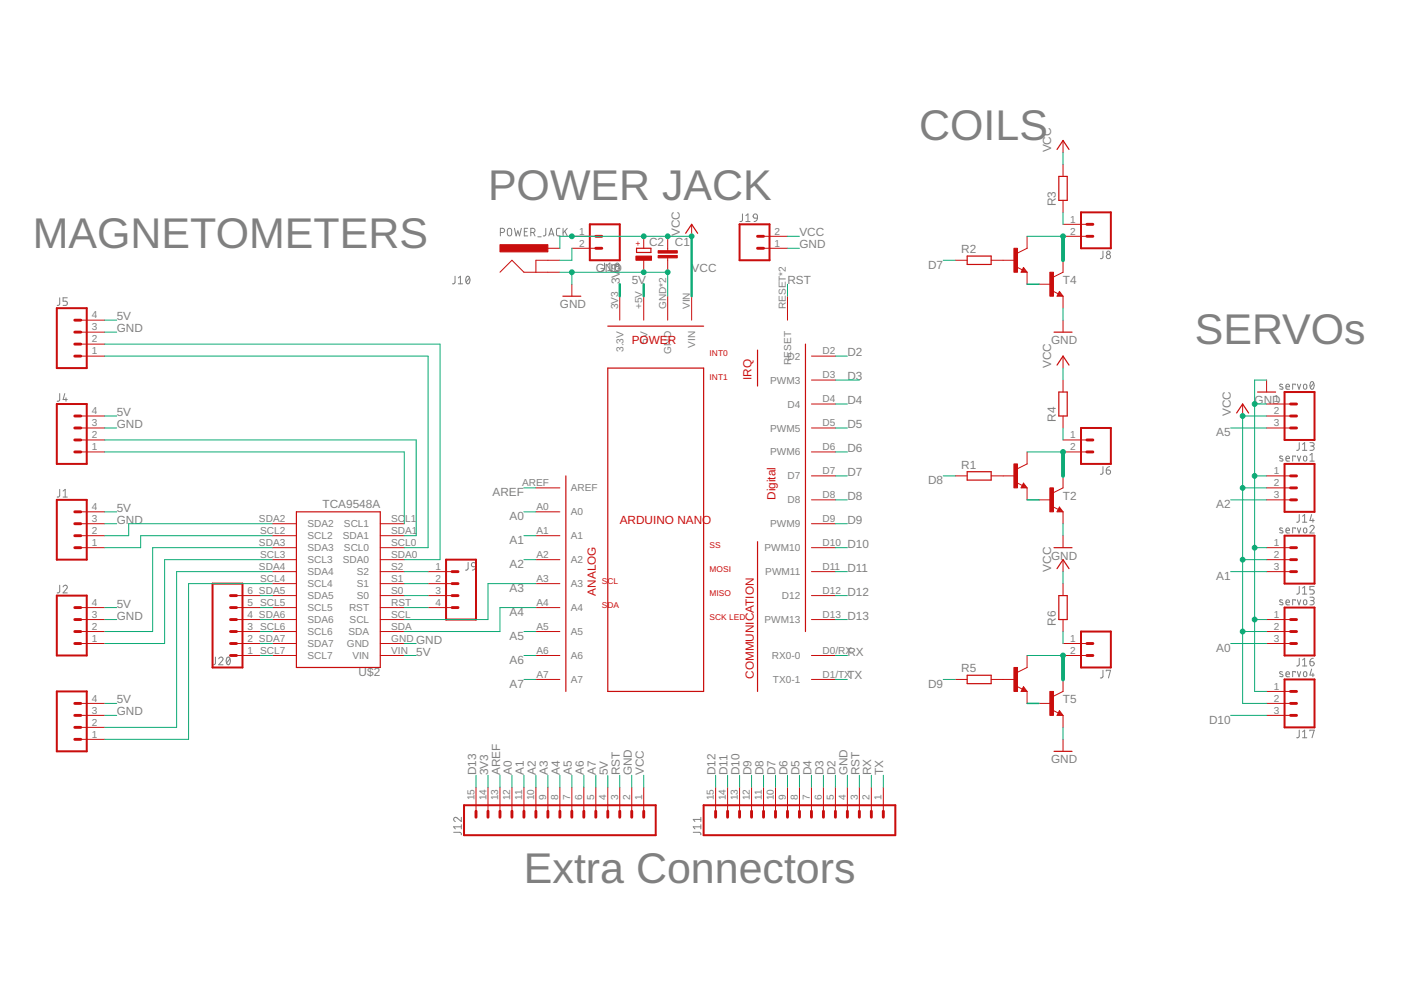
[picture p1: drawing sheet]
<svg xmlns="http://www.w3.org/2000/svg" width="297mm" height="210mm" viewBox="0 0 297 210" stroke-linecap="round" stroke-linejoin="round" font-family="sans-serif">
<g fill="none" stroke="#808080" stroke-width=".21">
<path d="M96.5 58.6l-.1 1.4-.5 .2M97.2 58.9l.4-.3v1.6M99 58.7l.2-.1a.93 .93 0 0 1 0 1.6 .98 .98 0 0 1-.2-1.5zM99.5 58.9l-.7 .9M106.1 49.3h.4a.44 .44 0 0 0 .5-.4 .44 .44 0 0 0-.5-.5h-.4v1.6M107.7 48.5l.3-.1 .4 .1 .1 1.1a.46 .46 0 0 1-.5 .4 .46 .46 0 0 1-.4-.4zM109.1 48.4l.3 1.6 .4-1.1 .4 1.1 .3-1.6M111.2 49.1h.5M111.9 48.4h-.7v1.6h.7M112.5 49.3h.5a.44 .44 0 0 0 .4-.4 .44 .44 0 0 0-.4-.5h-.5v1.6M113.1 49.3l.3 .7M114 50.2h.7"/>
<path d="M115.7 48.4v1.4l-.5 .2M116.4 50l.5-1.6 .5 1.6M116.5 49.6h.8M118.7 48.4h-.5l-.2 .4v1l.2 .2h.5M119.4 48.4v1.6M119.7 49l.6 1M120.3 48.4l-.9 1M128.2 55.8l-.1 1.4-.5 .2M128.9 57.4h.9M128.9 56.1l.4-.3v1.6M157.4 45.4v1.4l-.5 .2M158.1 47h.9"/>
<path d="M158.1 45.7l.5-.3v1.6M159.8 45.5l.3-.1 .4 .1 .1 .7-.8-.1-.1-.3zM160.6 46.2l-.1 .5-.6 .3M233.8 53.2v1.4l-.5 .2M12.7 63.1l-.1 1.4-.5 .2M14.3 63.1h-.9v.8h.5a.45 .45 0 0 1 .4 .4 .45 .45 0 0 1-.4 .4h-.5M97.2 60.2h.9M12.7 83.4l-.1 1.5-.5 .2M13.7 83.4l-.3 1.3h.9M14 84.3v.8M233.8 98.9v1.4l-.2 .2-.3 .1M234.5 99.7h.6a.45 .45 0 0 1 .4 .5 .45 .45 0 0 1-.5 .4 .45 .45 0 0 1-.5-.5z"/>
<path d="M235.3 98.9l-.5 .2-.3 .6M271.9 81.5l-.4-.1-.2 .3 .7 .5v.2l-.2 .1-.5-.1M271.9 96.8l-.5-.1-.1 .2 .7 .5v.2l-.2 .2-.5-.1M272.6 82h.8a.39 .39 0 0 0-.3-.5 .39 .39 0 0 0-.5 .3l.1 .6 .7 .1M272.6 97.2h.8a.38 .38 0 0 0-.3-.5 .38 .38 0 0 0-.5 .3l.1 .7 .7 .1M274.6 81.6v-.2h-.5v1.1M274.6 96.9v-.2h-.5v1.1M275.1 81.4l.3 1.1 .4-1.1M275.1 96.7l.3 1.1 .4-1.1M275.5 93.9l-.1 1.3-.2 .3h-.3M276.2 95.5h.9M276.2 94.2l.4-.3v1.6"/>
<path d="M276.5 81.6h.5l.1 .6a.36 .36 0 0 1-.4 .3 .36 .36 0 0 1-.3-.3zM276.5 96.8h.5l.1 .6a.36 .36 0 0 1-.4 .4 .36 .36 0 0 1-.3-.4zM277.7 93.9h.6a.36 .36 0 0 1 .3 .3 .36 .36 0 0 1-.3 .4h-.4M277.7 97.8h.9M277.7 96.5l.5-.4v1.7M277.9 81l.3-.1a.95 .95 0 0 1 0 1.6 1.04 1.04 0 0 1-.3-1.5zM278.2 94.6a.46 .46 0 0 1 .4 .4 .46 .46 0 0 1-.4 .5h-.5M278.5 81.3l-.7 .9M12.7 103.8l-.1 1.4-.2 .2h-.3M13.4 105.4h.9M13.4 104.1l.4-.3v1.6M99.3 119.3l-.1 1.3-.5 .3"/>
<path d="M100.1 119.4l.3-.1 .3 .1 .2 .8-.8-.1-.2-.4zM271.9 112h-.5l-.1 .2 .7 .4v.3l-.2 .1-.5-.1M272.6 112.5h.8a.38 .38 0 0 0-.3-.6 .38 .38 0 0 0-.5 .4l.1 .6 .7 .1M274.6 112.1v-.2h-.5v1.1M275.1 111.9l.3 1.1 .4-1.1M275.5 109.1l-.1 1.4-.2 .2h-.3M276.2 109.5l.4-.4v1.6M276.2 110.7h.9M276.5 112h.5l.1 .6a.36 .36 0 0 1-.4 .4 .36 .36 0 0 1-.3-.4zM277.7 111.7a.44 .44 0 0 1 .7-.3 .44 .44 0 0 1 .1 .7l-.8 .9h.9M278.1 109.1l-.4 1.3h.9M278.4 110v.7"/>
<path d="M12.7 124.1l-.1 1.4-.5 .2M13.4 124.4a.44 .44 0 0 1 .6-.3 .44 .44 0 0 1 .1 .7l-.7 .9h.9M45.7 139.3v1.4l-.6 .2M46.4 139.7a.45 .45 0 0 1 .6-.4 .45 .45 0 0 1 .2 .7l-.8 .9h.9M48.2 139.4l.2-.1a.97 .97 0 0 1 0 1.6 1.03 1.03 0 0 1-.2-1.5zM48.8 139.7l-.8 .9M100.9 120.2l-.3 .5-.5 .2M271.9 127.3l-.5-.1-.1 .2 .7 .5v.2l-.2 .1-.5-.1M272.6 127.7h.8a.38 .38 0 0 0-.3-.5 .38 .38 0 0 0-.5 .3l.1 .7h.7M274.6 127.3v-.1h-.5v1M275.1 127.2l.3 1 .4-1M275.5 124.3l-.1 1.4-.5 .3"/>
<path d="M275.5 139.6l-.1 1.4-.5 .2M276.2 124.7l.4-.4v1.7M276.2 139.9l.4-.3v1.6M276.2 126h.9M276.5 127.3h.5l.1 .6a.36 .36 0 0 1-.4 .3 .36 .36 0 0 1-.3-.3zM277.7 126.6h.6a.36 .36 0 0 1 .3 .4 .36 .36 0 0 1-.3 .3h-.4M278.2 127.3a.46 .46 0 0 1 .4 .5 .46 .46 0 0 1-.4 .4h-.5M278.4 139.6l-.4 .1-.3 .6M278.6 124.3h-.9v.8h.6a.46 .46 0 0 1 .3 .4 .46 .46 0 0 1-.3 .5h-.6M233.8 142.1v1.4l-.5 .2M234.5 142.3v-.2h1l-.5 1.6M271.9 142.5l-.4-.1-.2 .2 .7 .5v.3l-.2 .1-.5-.1"/>
<path d="M272.6 142.9h.8a.39 .39 0 0 0-.3-.5 .39 .39 0 0 0-.5 .3l.1 .7 .7 .1M274.6 142.6v-.2h-.5v1.1M275.1 142.4l.3 1.1 .4-1.1M275.5 154.8l-.1 1.4-.5 .2M276.2 155.2l.4-.4v1.6M276.2 141.2h.9M276.2 156.4h.9M276.5 142.5h.5l.1 .6a.36 .36 0 0 1-.4 .4 .36 .36 0 0 1-.3-.4zM277.7 140.3h.6a.45 .45 0 0 1 .3 .5 .45 .45 0 0 1-.4 .4 .45 .45 0 0 1-.5-.5zM277.7 155v-.2h.9l-.4 1.6M278.1 141.9l-.4 1.2h.9M278.4 142.7v.8"/>
<path d="M96.2 176.5h1.4l.2 .2v.3M97.8 173.3v.9l-.9-.8a.44 .44 0 0 0-.7 .2 .44 .44 0 0 0 .3 .6M97.8 175.3h-1.6l.3 .4M97.8 174.9v.8M147 176.5h1.4l.2 .5M148.6 173.3v.9M148.6 174.9v.8M148.6 175.3h-1.6l.3 .4M148.6 173.7h-1.6l.3 .5"/>
<circle cx="130.9" cy="56.1" r=".36"/>
<circle cx="130.9" cy="56.9" r=".46"/>
<circle cx="235" cy="54.4" r=".46"/>
<circle cx="235" cy="53.6" r=".37"/>
</g>
<g fill="none" stroke="#c90d0c" stroke-width=".42">
<path d="M125.1 47.6h6.3v7.6h-6.3zM156.8 47.6h6.4v7.6h-6.4zM229.2 45h6.3v7.6h-6.3zM12 65.3h6.4v12.7h-6.4zM12 85.7h6.4v12.7h-6.4zM229.2 90.7h6.3v7.7h-6.3zM272.4 98.4h6.3v10.1h-6.3zM272.4 83.1h6.3v10.2h-6.3zM12 106h6.4v12.7h-6.4zM94.6 118.7h6.3v12.7h-6.3zM272.4 113.6h6.3v10.1h-6.3zM12 126.3h6.4v12.7h-6.4z"/>
<path d="M45.1 123.7h6.3v17.8h-6.3zM229.2 133.9h6.3v7.6h-6.3zM272.4 128.8h6.3v10.2h-6.3zM12 146.6h6.4v12.7h-6.4zM272.4 144.1h6.3v10.1h-6.3zM98.4 170.7h40.6v6.4h-40.6zM149.2 170.7h40.6v6.4h-40.6z"/>
</g>
<g fill="none" stroke="#c90d0c" stroke-width=".61">
<path d="M126.3 50.1h1.3M126.3 52.6h1.3M160.6 50.1h1.3M160.6 52.6h1.3M230.4 50.1h1.3M230.4 47.6h1.3M15.9 70.4h1.2M15.9 73h1.2M15.9 75.5h1.2M15.9 67.9h1.2M15.9 90.7h1.2M15.9 93.3h1.2"/>
<path d="M15.9 95.8h1.2M15.9 88.2h1.2M230.4 93.3h1.3M230.4 95.8h1.3M273.6 90.7h1.3M273.6 88.2h1.3M273.6 85.7h1.3M15.9 111h1.2M15.9 113.6h1.2M15.9 116.1h1.2M15.9 108.5h1.2M273.6 116.1h1.3"/>
<path d="M273.6 106h1.3M273.6 103.4h1.3M273.6 100.9h1.3M273.6 118.7h1.3M15.9 131.4h1.2M15.9 133.9h1.2M15.9 136.4h1.2M15.9 128.8h1.2M48.9 131.4h1.2M48.9 133.9h1.2M48.9 136.4h1.2M48.9 128.8h1.2"/>
<path d="M48.9 139h1.2M48.9 126.3h1.2M95.8 128.8h1.3M95.8 121.2h1.3M95.8 126.3h1.3M95.8 123.7h1.3M230.4 136.4h1.3M230.4 139h1.3M273.6 131.4h1.3M273.6 133.9h1.3M273.6 136.4h1.3M273.6 121.2h1.3"/>
<path d="M15.9 151.7h1.2M15.9 154.2h1.2M15.9 156.8h1.2M15.9 149.1h1.2M273.6 151.7h1.3M273.6 149.1h1.3M273.6 146.6h1.3M100.9 172v1.3M103.5 172v1.3M106 172v1.3M108.5 172v1.3M111.1 172v1.3"/>
<path d="M113.6 172v1.3M116.2 172v1.3M118.7 172v1.3M121.2 172v1.3M123.8 172v1.3M126.3 172v1.3M128.9 172v1.3M131.4 172v1.3M133.9 172v1.3M136.5 172v1.3M151.7 172v1.3M154.3 172v1.3"/>
<path d="M156.8 172v1.3M159.3 172v1.3M161.9 172v1.3M164.4 172v1.3M167 172v1.3M169.5 172v1.3M172 172v1.3M174.6 172v1.3M177.1 172v1.3M179.7 172v1.3M182.2 172v1.3M184.7 172v1.3"/>
<path d="M187.3 172v1.3"/>
</g>
<g fill="none" stroke="#c90d0c" stroke-width=".21">
<path d="M225.4 29.8v2.5M225.4 34.9v2.5M106 57.7l2.5-2.5 2.6 2.5h7.6M116.2 52.6h2.5M118.7 55.2h-5.1v2.5M121.2 50.1h5.1M121.2 52.6h5.1M136.5 50.1v2.5M136.5 55.2v2.5M141.6 50.1v3M141.6 54.7v3M146.6 47.6v2.5"/>
<path d="M161.9 50.1h5.1M161.9 52.6h5.1M202.5 55.2h2.6M210.1 55.2h5.1M215.5 56.6l1.2 .6M217 56.7l.8 1h-1.3zM217.8 50.1v2.5l-2.1 1.1M217.8 57.7v2.6M225.4 47.6h5M225.4 50.1h5M225.4 42.5v2.5M225.4 55.2v2.5l-2 1"/>
<path d="M17.1 75.5h5.1M17.1 73h5.1M17.1 70.4h5.1M17.1 67.9h5.1M121.2 60.3v2.5M131.4 62.8v5.1M136.5 62.8v5.1M141.6 62.8v5.1M146.6 62.8v5.1M167 62.8v5.1M172 75.5h5.1M220.3 60.3h2.5"/>
<path d="M223.1 61.7l1.3 .6M224.6 61.8l.8 1h-1.3zM225.4 62.8v2.5M225.4 67.9v2.5M225.4 75.5v2.5M17.1 95.8h5.1M17.1 93.3h5.1M17.1 90.7h5.1M17.1 88.2h5.1M172 95.8h5.1M172 90.7h5.1M172 85.7h5.1"/>
<path d="M172 80.6h5.1M217.8 95.8v2.6l-2.1 1M225.4 95.8h5M225.4 93.3h5M225.4 80.6v2.5M225.4 88.2v2.5M263.5 85.7v2.5M268.5 90.7h5.1M268.5 88.2h5.1M268.5 85.7h5.1M268.5 80.6v2.5M17.1 116.1h5.1"/>
<path d="M17.1 113.6h5.1M17.1 111h5.1M17.1 108.5h5.1M57.8 116.1h5M57.8 113.6h5M57.8 111h5M57.8 118.7h5M80.6 116.1h5.1M80.6 113.6h5.1M80.6 111h5.1M80.6 118.7h5.1M113.6 113.6h5.1"/>
<path d="M113.6 108.5h5.1M113.6 103.4h5.1M113.6 118.7h5.1M172 116.1h5.1M172 111h5.1M172 106h5.1M172 100.9h5.1M202.5 100.9h2.6M210.1 100.9h5.1M215.5 102.3l1.2 .6M217 102.4l.8 1h-1.3zM217.8 103.4v2.6"/>
<path d="M220.3 106h2.5M223.1 107.4l1.3 .6M224.6 107.5l.8 1h-1.3zM225.4 100.9v2.5l-2 1.1M225.4 108.5v2.5M225.4 113.6v2.5M225.4 118.7v2.5M268.5 116.1h5.1M268.5 106h5.1M268.5 103.4h5.1M268.5 100.9h5.1M268.5 118.7h5.1"/>
<path d="M17.1 136.4h5.1M17.1 133.9h5.1M17.1 131.4h5.1M17.1 128.8h5.1M50.1 136.4h5.1M50.1 133.9h5.1M50.1 131.4h5.1M50.1 128.8h5.1M50.1 139h5.1M50.1 126.3h5.1M57.8 136.4h5M57.8 133.9h5"/>
<path d="M57.8 131.4h5M57.8 128.8h5M57.8 139h5M57.8 121.2h5M57.8 123.7h5M57.8 126.3h5M80.6 136.4h5.1M80.6 133.9h5.1M80.6 131.4h5.1M80.6 128.8h5.1M80.6 139h5.1M80.6 121.2h5.1"/>
<path d="M80.6 123.7h5.1M80.6 126.3h5.1M90.8 128.8h5M90.8 121.2h5M90.8 123.7h5M90.8 126.3h5M113.6 133.9h5.1M113.6 128.8h5.1M113.6 139h5.1M113.6 123.7h5.1M172 131.4h5.1M172 139h5.1"/>
<path d="M172 121.2h5.1M172 126.3h5.1M217.8 139v2.5l-2.1 1M225.4 136.4h5M225.4 123.7v2.6M225.4 131.4v2.5M225.4 139h5M268.5 136.4h5.1M268.5 133.9h5.1M268.5 131.4h5.1M268.5 121.2h5.1M17.1 156.8h5.1"/>
<path d="M17.1 154.2h5.1M17.1 151.7h5.1M17.1 149.1h5.1M113.6 144.1h5.1M172 144.1h5.1M202.5 144.1h2.6M210.1 144.1h5.1M215.5 145.5l1.2 .6M217 145.6l.8 1h-1.3zM217.8 146.6v2.5M220.3 149.1h2.5M223.1 150.6l1.3 .6"/>
<path d="M224.6 150.7l.8 1h-1.3zM225.4 144.1v2.5l-2 1M225.4 151.7v2.5M225.4 156.8v2.5M268.5 151.7h5.1M268.5 149.1h5.1M268.5 146.6h5.1M100.9 166.9v5.1M103.5 166.9v5.1M106 166.9v5.1M108.5 166.9v5.1M111.1 166.9v5.1"/>
<path d="M113.6 166.9v5.1M116.2 166.9v5.1M118.7 166.9v5.1M121.2 166.9v5.1M123.8 166.9v5.1M126.3 166.9v5.1M128.9 166.9v5.1M131.4 166.9v5.1M133.9 166.9v5.1M136.5 166.9v5.1M151.7 166.9v5.1M154.3 166.9v5.1"/>
<path d="M156.8 166.9v5.1M159.3 166.9v5.1M161.9 166.9v5.1M164.4 166.9v5.1M167 166.9v5.1M169.5 166.9v5.1M172 166.9v5.1M174.6 166.9v5.1M177.1 166.9v5.1M179.7 166.9v5.1M182.2 166.9v5.1M184.7 166.9v5.1"/>
<path d="M187.3 166.9v5.1"/>
</g>
<g fill="none" stroke="#c90d0c" stroke-width=".25">
<path d="M224.1 31.7l1.3-1.9 1.3 1.9M224.5 37.4h1.8v5.1h-1.8zM135 52.6h3v.9h-3zM145.4 49.5l1.2-1.9 1.3 1.9M205.1 54.3h5v1.8h-5zM217 57.2l.1 .3h-.4l.3-.5 .5 .6h-.8M119.3 62.8h3.8M128.9 69.2h20.3M128.9 78h20.3v68.6h-20.3zM160.6 74.2v7.7M170.8 73v60.9M223.5 70.4h3.8"/>
<path d="M224.1 77.4l1.3-1.9 1.3 1.9M224.6 62.3l.1 .2h-.3l.2-.5 .5 .7h-.7M224.5 83.1h1.8v5.1h-1.8zM262.2 87.6l1.3-1.9 1.2 1.9M266.6 83.1h3.8M62.8 108.5h17.8v33h-17.8zM120 100.9v45.7M160.6 114.9v31.7M205.1 100h5v1.8h-5zM217 102.9l.1 .3h-.4l.3-.5 .5 .6h-.8M223.5 116.1h3.8M224.6 108l.1 .3h-.3l.2-.5 .5 .6h-.7"/>
<path d="M224.1 120.6l1.3-1.9 1.3 1.9M224.5 126.3h1.8v5.1h-1.8zM205.1 143.2h5v1.7h-5zM217 146.1l.1 .2h-.4l.3-.5 .5 .7h-.8M223.5 159.3h3.8M224.6 151.2l.1 .2h-.3l.2-.5 .5 .7h-.7"/>
</g>
<g fill="#c90d0c" stroke="#c90d0c" stroke-width=".21">
<path d="M222.6 57.7h.8v5.1h-.8z"/>
<path d="M215 52.6h.7v5.1h-.7z"/>
<path d="M106 51.9h10.2v1.5h-10.2z"/>
<path d="M222.6 103.4h.8v5.1h-.8z"/>
<path d="M215 98.4h.7v5h-.7z"/>
<path d="M222.6 146.6h.8v5.1h-.8z"/>
<path d="M215 141.5h.7v5.1h-.7z"/>
<path d="M139.5 54.2h4.1v.5h-4.1z"/>
<path d="M139.5 53.1h4.1v.6h-4.1z"/>
<path d="M134.8 54.3h3.3v.9h-3.3z"/>
</g>
<g fill="none" stroke="#0dab76" stroke-width=".21">
<path d="M225.4 32.3v2.6M118.7 57.7h22.9v5.1M121.2 52.6v2.6h-2.5M121.2 57.7v2.6M146.6 50.1h-27.9v2.5M167 52.6h2.5M167 50.1h2.5M200 55.2h2.5M217.8 50.1h7.6M225.4 45v2.6M22.2 70.4h2.5M22.2 75.5h68.6v40.6h-5.1"/>
<path d="M22.2 67.9h2.5M22.2 73h71.1v45.7h-7.6M167 60.3v2.5M177.1 75.5h2.6M225.4 65.3v2.6M225.4 78v2.6M22.2 90.7h2.5M22.2 88.2h2.5M22.2 93.3h66v20.3h-2.5M22.2 95.8h63.5v15.2M177.1 90.7h2.6M177.1 85.7h2.6"/>
<path d="M177.1 80.6h5.1M177.1 95.8h2.6M217.8 95.8h7.6M225.4 90.7v2.6M260.9 90.7h7.6M266 85.7h2.5M268.5 80.6h-2.5v66h2.5M268.5 88.2h-5v60.9h5M22.2 111h2.5M22.2 108.5h2.5M57.8 118.7h-22.9v17.7h-12.7M57.8 111h-30.5v2.6h-5.1"/>
<path d="M57.8 113.6h-28v2.5h-7.6M57.8 116.1h-25.4v17.8h-10.2M111.1 108.5h2.5M111.1 118.7h2.5M111.1 113.6h2.5M111.1 103.4h2.5M177.1 111h2.6M177.1 100.9h2.6M177.1 116.1h2.6M177.1 106h2.6M200 100.9h2.5M225.4 111v2.6"/>
<path d="M260.9 106h7.6M263.5 118.7h5M263.5 103.4h5M266 100.9h2.5M266 116.1h2.5M22.2 131.4h2.5M22.2 128.8h2.5M55.2 136.4h2.6M55.2 131.4h2.6M55.2 139h2.6M55.2 128.8h2.6M55.2 133.9h2.6"/>
<path d="M55.2 126.3h2.6M57.8 123.7h-17.8v33.1h-17.8M57.8 121.2h-20.4v33h-15.2M85.7 136.4h2.5M85.7 139h2.5M85.7 128.8h5.1M85.7 123.7h5.1M85.7 121.2h5.1M85.7 126.3h5.1M111.1 139h2.5M111.1 133.9h2.5M113.6 123.7h-10.1v7.7h-17.8"/>
<path d="M113.6 128.8h-7.6v5.1h-20.3M177.1 131.4h2.6M177.1 139h2.6M177.1 121.2h2.6M177.1 126.3h2.6M217.8 139h7.6M225.4 121.2v2.5M225.4 133.9v2.5M260.9 136.4h7.6M260.9 121.2h7.6M263.5 133.9h5M266 131.4h2.5"/>
<path d="M22.2 151.7h2.5M22.2 149.1h2.5M111.1 144.1h2.5M177.1 144.1h2.6M200 144.1h2.5M225.4 154.2v2.6M260.9 151.7h7.6M100.9 164.4v2.5M103.5 164.4v2.5M106 164.4v2.5M108.5 164.4v2.5M111.1 164.4v2.5"/>
<path d="M113.6 164.4v2.5M116.2 164.4v2.5M118.7 164.4v2.5M121.2 164.4v2.5M123.8 164.4v2.5M126.3 164.4v2.5M128.9 164.4v2.5M131.4 164.4v2.5M133.9 164.4v2.5M136.5 164.4v2.5M151.7 164.4v2.5M154.3 164.4v2.5"/>
<path d="M156.8 164.4v2.5M159.3 164.4v2.5M161.9 164.4v2.5M164.4 164.4v2.5M167 164.4v2.5M169.5 164.4v2.5M172 164.4v2.5M174.6 164.4v2.5M177.1 164.4v2.5M179.7 164.4v2.5M182.2 164.4v2.5M184.7 164.4v2.5"/>
<path d="M187.3 164.4v2.5"/>
</g>
<g fill="#0dab76" stroke="#0dab76" stroke-width=".21">
<circle cx="121.2" cy="57.7" r=".51"/>
<circle cx="141.6" cy="57.7" r=".51"/>
<circle cx="136.5" cy="57.7" r=".51"/>
<circle cx="266" cy="100.9" r=".51"/>
<circle cx="266" cy="116.1" r=".51"/>
<circle cx="266" cy="131.4" r=".51"/>
<circle cx="266" cy="85.7" r=".51"/>
<circle cx="136.5" cy="50.1" r=".51"/>
<circle cx="146.6" cy="50.1" r=".51"/>
<circle cx="141.6" cy="50.1" r=".51"/>
<circle cx="121.2" cy="50.1" r=".51"/>
<circle cx="263.5" cy="103.4" r=".51"/>
<circle cx="263.5" cy="118.7" r=".51"/>
<circle cx="263.5" cy="133.9" r=".51"/>
<circle cx="263.5" cy="88.2" r=".51"/>
<circle cx="225.4" cy="50.1" r=".51"/>
<circle cx="225.4" cy="95.8" r=".51"/>
<circle cx="225.4" cy="139" r=".51"/>
</g>
<path d="M146.6 50.1v12.7M131.4 60.3v2.5M136.5 60.3v2.5" fill="none" stroke="#0dab76" stroke-width=".51"/>
<path d="M217.8 60.3h2.5M217.8 106h2.5M217.8 149.1h2.5" fill="none" stroke="#0dab76" stroke-width=".32"/>
<path d="M225.4 50.1v5.1M225.4 95.8v5.1M225.4 139v5.1" fill="none" stroke="#0dab76" stroke-width=".83"/>
<g font-size="9.1" fill="#808080">
<text x="194.9" y="29.8">COILS</text>
<text x="103.5" y="42.5">POWER JACK</text>
<text x="7" y="52.6">MAGNETOMETERS</text>
<text x="253.3" y="73">SERVOs</text>
<text x="111.1" y="187.2">Extra Connectors</text>
</g>
<g font-size="2.5" fill="#808080">
<text x="222.8" y="32.3" transform="rotate(-90 222.8 32.3)">VCC</text>
<text x="223.9" y="43.8" transform="rotate(-90 223.9 43.8)">R3</text>
<text x="137.6" y="52.2">C2</text>
<text x="143.1" y="52.3">C1</text>
<text x="144.1" y="50.1" transform="rotate(-90 144.1 50.1)">VCC</text>
<text x="169.5" y="52.6">GND</text>
<text x="169.5" y="50.1">VCC</text>
<text x="203.8" y="53.7">R2</text>
<text x="126.3" y="57.7">GND</text>
<text x="131.4" y="57.2" transform="rotate(-90 131.4 57.2)">3</text>
<text x="146.6" y="57.7">VCC</text>
<text x="196.8" y="57">D7</text>
<text x="118.7" y="65.3">GND</text>
<text x="131.4" y="60.3" transform="rotate(-90 131.4 60.3)">3V</text>
<text x="133.9" y="60.3">5V</text>
<text x="167" y="60.3">RST</text>
<text x="225.4" y="60.3">T4</text>
<text x="24.7" y="70.4">GND</text>
<text x="24.7" y="67.9">5V</text>
<text x="179.7" y="75.5">D2</text>
<text x="222.8" y="73">GND</text>
<text x="179.7" y="80.6">D3</text>
<text x="222.8" y="78" transform="rotate(-90 222.8 78)">VCC</text>
<text x="24.7" y="88.2">5V</text>
<text x="179.7" y="85.7">D4</text>
<text x="223.9" y="89.5" transform="rotate(-90 223.9 89.5)">R4</text>
<text x="260.9" y="88.2" transform="rotate(-90 260.9 88.2)">VCC</text>
<text x="266" y="85.7">GND</text>
<text x="24.7" y="90.7">GND</text>
<text x="179.7" y="90.7">D5</text>
<text x="179.7" y="95.8">D6</text>
<text x="257.9" y="92.5">A5</text>
<text x="179.7" y="100.9">D7</text>
<text x="203.8" y="99.4">R1</text>
<text x="68.4" y="107.7">TCA9548A</text>
<text x="104.4" y="105.2">AREF</text>
<text x="179.7" y="106">D8</text>
<text x="196.8" y="102.7">D8</text>
<text x="225.4" y="106">T2</text>
<text x="257.9" y="107.7">A2</text>
<text x="24.7" y="111.1">GND</text>
<text x="24.7" y="108.5">5V</text>
<text x="108" y="110.3">A0</text>
<text x="179.7" y="111.1">D9</text>
<text x="108" y="115.4">A1</text>
<text x="179.7" y="116.1">D10</text>
<text x="222.8" y="118.7">GND</text>
<text x="108" y="125.5">A3</text>
<text x="108" y="120.4">A2</text>
<text x="179.7" y="121.2">D11</text>
<text x="222.8" y="121.2" transform="rotate(-90 222.8 121.2)">VCC</text>
<text x="257.9" y="123">A1</text>
<text x="24.7" y="131.4">GND</text>
<text x="24.7" y="128.8">5V</text>
<text x="108" y="130.6">A4</text>
<text x="179.7" y="131.4">D13</text>
<text x="179.7" y="126.3">D12</text>
<text x="88.2" y="136.4">GND</text>
<text x="108" y="135.7">A5</text>
<text x="223.9" y="132.6" transform="rotate(-90 223.9 132.6)">R6</text>
<text x="76" y="143.3">U$2</text>
<text x="88.2" y="139">5V</text>
<text x="108" y="140.8">A6</text>
<text x="179.7" y="139">RX</text>
<text x="203.8" y="142.6">R5</text>
<text x="257.9" y="138.2">A0</text>
<text x="24.7" y="149.1">5V</text>
<text x="108" y="145.8">A7</text>
<text x="179.7" y="144.1">TX</text>
<text x="196.8" y="145.8">D9</text>
<text x="225.4" y="149.1">T5</text>
<text x="24.7" y="151.7">GND</text>
<text x="256.4" y="153.5">D10</text>
<text x="222.8" y="161.8">GND</text>
<text x="100.9" y="164.4" transform="rotate(-90 100.9 164.4)">D13</text>
<text x="103.5" y="164.4" transform="rotate(-90 103.5 164.4)">3V3</text>
<text x="106" y="164.4" transform="rotate(-90 106 164.4)">AREF</text>
<text x="108.6" y="164.4" transform="rotate(-90 108.6 164.4)">A0</text>
<text x="111.1" y="164.4" transform="rotate(-90 111.1 164.4)">A1</text>
<text x="113.6" y="164.4" transform="rotate(-90 113.6 164.4)">A2</text>
<text x="116.2" y="164.4" transform="rotate(-90 116.2 164.4)">A3</text>
<text x="118.7" y="164.4" transform="rotate(-90 118.7 164.4)">A4</text>
<text x="121.2" y="164.4" transform="rotate(-90 121.2 164.4)">A5</text>
<text x="123.8" y="164.4" transform="rotate(-90 123.8 164.4)">A6</text>
<text x="126.3" y="164.4" transform="rotate(-90 126.3 164.4)">A7</text>
<text x="128.9" y="164.4" transform="rotate(-90 128.9 164.4)">5V</text>
<text x="131.4" y="164.4" transform="rotate(-90 131.4 164.4)">RST</text>
<text x="133.9" y="164.4" transform="rotate(-90 133.9 164.4)">GND</text>
<text x="136.5" y="164.4" transform="rotate(-90 136.5 164.4)">VCC</text>
<text x="151.7" y="164.4" transform="rotate(-90 151.7 164.4)">D12</text>
<text x="154.3" y="164.4" transform="rotate(-90 154.3 164.4)">D11</text>
<text x="156.8" y="164.4" transform="rotate(-90 156.8 164.4)">D10</text>
<text x="159.3" y="164.4" transform="rotate(-90 159.3 164.4)">D9</text>
<text x="161.9" y="164.4" transform="rotate(-90 161.9 164.4)">D8</text>
<text x="164.4" y="164.4" transform="rotate(-90 164.4 164.4)">D7</text>
<text x="167" y="164.4" transform="rotate(-90 167 164.4)">D6</text>
<text x="169.5" y="164.4" transform="rotate(-90 169.5 164.4)">D5</text>
<text x="172" y="164.4" transform="rotate(-90 172 164.4)">D4</text>
<text x="174.6" y="164.4" transform="rotate(-90 174.6 164.4)">D3</text>
<text x="177.1" y="164.4" transform="rotate(-90 177.1 164.4)">D2</text>
<text x="179.7" y="164.4" transform="rotate(-90 179.7 164.4)">GND</text>
<text x="182.2" y="164.4" transform="rotate(-90 182.2 164.4)">RST</text>
<text x="184.7" y="164.4" transform="rotate(-90 184.7 164.4)">RX</text>
<text x="187.3" y="164.4" transform="rotate(-90 187.3 164.4)">TX</text>
</g>
<g font-size="2.5" fill="#c90d0c">
<text x="133.9" y="73">POWER</text>
<text x="159.3" y="80.6" transform="rotate(-90 159.3 80.6)">IRQ</text>
<text x="164.4" y="106" transform="rotate(-90 164.4 106)">Digital</text>
<text x="131.4" y="111.1">ARDUINO NANO</text>
<text x="126.3" y="126.3" transform="rotate(-90 126.3 126.3)">ANALOG</text>
<text x="159.9" y="143.9" transform="rotate(-90 159.9 143.9)">COMMUNICATION</text>
</g>
<g font-size="2.1" fill="#808080">
<text x="226.9" y="47.2">1</text>
<text x="122.8" y="49.7">1</text>
<text x="122.8" y="52.3">2</text>
<text x="164.2" y="52.3">1</text>
<text x="164.2" y="49.7">2</text>
<text x="226.9" y="49.7">2</text>
<text x="131.1" y="65.5" transform="rotate(-90 131.1 65.5)">3V3</text>
<text x="136.1" y="65.5" transform="rotate(-90 136.1 65.5)">+5V</text>
<text x="141.2" y="65.5" transform="rotate(-90 141.2 65.5)">GND*2</text>
<text x="146.3" y="65.5" transform="rotate(-90 146.3 65.5)">VIN</text>
<text x="166.6" y="65.5" transform="rotate(-90 166.6 65.5)">RESET*2</text>
<text x="19.5" y="70.1">3</text>
<text x="19.5" y="67.5">4</text>
<text x="19.5" y="75.1">1</text>
<text x="19.5" y="72.6">2</text>
<text x="132.2" y="74.6" transform="rotate(-90 132.2 74.6)">3.3V</text>
<text x="137.2" y="72.8" transform="rotate(-90 137.2 72.8)">5V</text>
<text x="142.3" y="75" transform="rotate(-90 142.3 75)">GND</text>
<text x="147.4" y="73.8" transform="rotate(-90 147.4 73.8)">VIN</text>
<text x="167" y="76.3">D2</text>
<text x="167.7" y="77.3" transform="rotate(-90 167.7 77.3)">RESET</text>
<text x="174.4" y="75.1">D2</text>
<text x="163.3" y="81.3">PWM3</text>
<text x="174.4" y="80.2">D3</text>
<text x="19.5" y="87.8">4</text>
<text x="167" y="86.4">D4</text>
<text x="174.4" y="85.3">D4</text>
<text x="270.1" y="85.3">1</text>
<text x="270.1" y="87.8">2</text>
<text x="19.5" y="95.5">1</text>
<text x="19.5" y="92.9">2</text>
<text x="19.5" y="90.4">3</text>
<text x="163.3" y="91.5">PWM5</text>
<text x="174.4" y="90.4">D5</text>
<text x="174.4" y="95.5">D6</text>
<text x="226.9" y="92.9">1</text>
<text x="226.9" y="95.5">2</text>
<text x="270.1" y="90.4">3</text>
<text x="163.3" y="96.6">PWM6</text>
<text x="167" y="101.7">D7</text>
<text x="174.4" y="100.5">D7</text>
<text x="270.1" y="100.5">1</text>
<text x="110.7" y="103.1">AREF</text>
<text x="121" y="104.2">AREF</text>
<text x="167" y="106.7">D8</text>
<text x="174.4" y="105.6">D8</text>
<text x="270.1" y="103.1">2</text>
<text x="270.1" y="105.6">3</text>
<text x="19.5" y="113.2">2</text>
<text x="19.5" y="110.7">3</text>
<text x="19.5" y="108.2">4</text>
<text x="54.9" y="110.7">SDA2</text>
<text x="55.1" y="113.2">SCL2</text>
<text x="65.2" y="111.8">SDA2</text>
<text x="72.9" y="111.8">SCL1</text>
<text x="83" y="110.7">SC</text>
<text x="83" y="113.2">SDA1</text>
<text x="85.9" y="110.7">L1</text>
<text x="113.7" y="108.2">A0</text>
<text x="113.7" y="113.2">A1</text>
<text x="121" y="109.3">A0</text>
<text x="163.3" y="111.8">PWM9</text>
<text x="174.4" y="110.7">D9</text>
<text x="19.5" y="115.8">1</text>
<text x="54.9" y="115.8">SDA3</text>
<text x="55.1" y="118.3">SCL3</text>
<text x="65.2" y="119.4">SCL3</text>
<text x="65.2" y="116.9">SDA3</text>
<text x="65.2" y="114.4">SCL2</text>
<text x="72.7" y="114.4">SDA1</text>
<text x="72.7" y="119.4">SDA0</text>
<text x="72.9" y="116.9">SCL0</text>
<text x="83" y="115.8">SCL0</text>
<text x="83" y="118.3">SDA0</text>
<text x="113.7" y="118.3">A2</text>
<text x="121" y="114.4">A1</text>
<text x="121" y="119.4">A2</text>
<text x="162.1" y="116.9">PWM10</text>
<text x="174.4" y="115.8">D10</text>
<text x="270.1" y="115.8">1</text>
<text x="270.1" y="118.3">2</text>
<text x="52.5" y="125.9">6 SDA5</text>
<text x="54.9" y="120.9">SDA4</text>
<text x="55.1" y="123.4">SCL4</text>
<text x="65.2" y="124.5">SCL4</text>
<text x="65.2" y="122">SDA4</text>
<text x="75.7" y="122">S2</text>
<text x="75.7" y="124.5">S1</text>
<text x="83" y="120.9">S2</text>
<text x="83" y="123.4">S1</text>
<text x="83" y="125.9">S0</text>
<text x="92.3" y="120.9">1</text>
<text x="92.3" y="123.4">2</text>
<text x="92.3" y="125.9">3</text>
<text x="113.7" y="123.4">A3</text>
<text x="121" y="124.5">A3</text>
<text x="162.3" y="122">PWM11</text>
<text x="174.4" y="120.9">D11</text>
<text x="174.4" y="125.9">D12</text>
<text x="270.1" y="120.9">3</text>
<text x="19.5" y="131">3</text>
<text x="19.5" y="128.5">4</text>
<text x="52.5" y="131">4 SDA6</text>
<text x="52.5" y="128.5">5 SCL5</text>
<text x="65.2" y="129.6">SCL5</text>
<text x="65.2" y="127">SDA5</text>
<text x="74" y="129.6">RST</text>
<text x="75.7" y="127">S0</text>
<text x="83" y="128.5">RST</text>
<text x="83" y="131">SCL</text>
<text x="92.3" y="128.5">4</text>
<text x="113.7" y="128.5">A4</text>
<text x="121" y="129.6">A4</text>
<text x="165.8" y="127">D12</text>
<text x="174.4" y="131">D13</text>
<text x="270.1" y="131">1</text>
<text x="19.5" y="136.1">1</text>
<text x="19.5" y="133.6">2</text>
<text x="52.5" y="136.1">2 SDA7</text>
<text x="52.5" y="133.6">3 SCL6</text>
<text x="65.2" y="137.2">SDA7</text>
<text x="65.2" y="134.7">SCL6</text>
<text x="65.2" y="132.1">SDA6</text>
<text x="73.5" y="137.2">GND</text>
<text x="73.9" y="134.7">SDA</text>
<text x="74.1" y="132.1">SCL</text>
<text x="83" y="133.6">SDA</text>
<text x="83" y="136.1">GND</text>
<text x="113.7" y="133.6">A5</text>
<text x="121" y="134.7">A5</text>
<text x="162.1" y="132.1">PWM13</text>
<text x="226.9" y="136.1">1</text>
<text x="270.1" y="133.6">2</text>
<text x="270.1" y="136.1">3</text>
<text x="52.5" y="138.6">1 SCL7</text>
<text x="65.2" y="139.7">SCL7</text>
<text x="74.7" y="139.7">VIN</text>
<text x="83" y="138.6">VIN</text>
<text x="113.7" y="138.6">A6</text>
<text x="113.7" y="143.7">A7</text>
<text x="121" y="139.7">A6</text>
<text x="163.7" y="139.7">RX0-0</text>
<text x="174.4" y="143.7">D1/TX</text>
<text x="174.4" y="138.6">D0/RX</text>
<text x="226.9" y="138.6">2</text>
<text x="19.5" y="148.8">4</text>
<text x="121" y="144.8">A7</text>
<text x="163.9" y="144.8">TX0-1</text>
<text x="270.1" y="146.2">1</text>
<text x="270.1" y="148.8">2</text>
<text x="19.5" y="153.9">2</text>
<text x="19.5" y="151.3">3</text>
<text x="270.1" y="151.3">3</text>
<text x="19.5" y="156.4">1</text>
<text x="100.6" y="169.7" transform="rotate(-90 100.6 169.7)">15</text>
<text x="103.1" y="169.7" transform="rotate(-90 103.1 169.7)">14</text>
<text x="105.7" y="169.7" transform="rotate(-90 105.7 169.7)">13</text>
<text x="108.2" y="169.7" transform="rotate(-90 108.2 169.7)">12</text>
<text x="110.7" y="169.7" transform="rotate(-90 110.7 169.7)">11</text>
<text x="113.3" y="169.7" transform="rotate(-90 113.3 169.7)">10</text>
<text x="115.8" y="169.7" transform="rotate(-90 115.8 169.7)">9</text>
<text x="118.4" y="169.7" transform="rotate(-90 118.4 169.7)">8</text>
<text x="120.9" y="169.7" transform="rotate(-90 120.9 169.7)">7</text>
<text x="123.4" y="169.7" transform="rotate(-90 123.4 169.7)">6</text>
<text x="126" y="169.7" transform="rotate(-90 126 169.7)">5</text>
<text x="128.5" y="169.7" transform="rotate(-90 128.5 169.7)">4</text>
<text x="131.1" y="169.7" transform="rotate(-90 131.1 169.7)">3</text>
<text x="133.6" y="169.7" transform="rotate(-90 133.6 169.7)">2</text>
<text x="136.1" y="169.7" transform="rotate(-90 136.1 169.7)">1</text>
<text x="151.4" y="169.7" transform="rotate(-90 151.4 169.7)">15</text>
<text x="153.9" y="169.7" transform="rotate(-90 153.9 169.7)">14</text>
<text x="156.4" y="169.7" transform="rotate(-90 156.4 169.7)">13</text>
<text x="159" y="169.7" transform="rotate(-90 159 169.7)">12</text>
<text x="161.5" y="169.7" transform="rotate(-90 161.5 169.7)">11</text>
<text x="164.1" y="169.7" transform="rotate(-90 164.1 169.7)">10</text>
<text x="166.6" y="169.7" transform="rotate(-90 166.6 169.7)">9</text>
<text x="169.1" y="169.7" transform="rotate(-90 169.1 169.7)">8</text>
<text x="171.7" y="169.7" transform="rotate(-90 171.7 169.7)">7</text>
<text x="174.2" y="169.7" transform="rotate(-90 174.2 169.7)">6</text>
<text x="176.8" y="169.7" transform="rotate(-90 176.8 169.7)">5</text>
<text x="179.3" y="169.7" transform="rotate(-90 179.3 169.7)">4</text>
<text x="181.8" y="169.7" transform="rotate(-90 181.8 169.7)">3</text>
<text x="184.4" y="169.7" transform="rotate(-90 184.4 169.7)">2</text>
<text x="186.9" y="169.7" transform="rotate(-90 186.9 169.7)">1</text>
</g>
<g font-size="1.8" fill="#c90d0c">
<text x="135.9" y="52.2" transform="rotate(-90 135.9 52.2)">+</text>
<text x="150.5" y="75.5">INT0</text>
<text x="150.5" y="80.6">INT1</text>
<text x="150.5" y="116.1">SS</text>
<text x="127.6" y="123.7">SCL</text>
<text x="150.5" y="121.2">MOSI</text>
<text x="127.6" y="128.8">SDA</text>
<text x="150.5" y="131.4">SCK LED</text>
<text x="150.5" y="126.3">MISO</text>
</g>
</svg>
